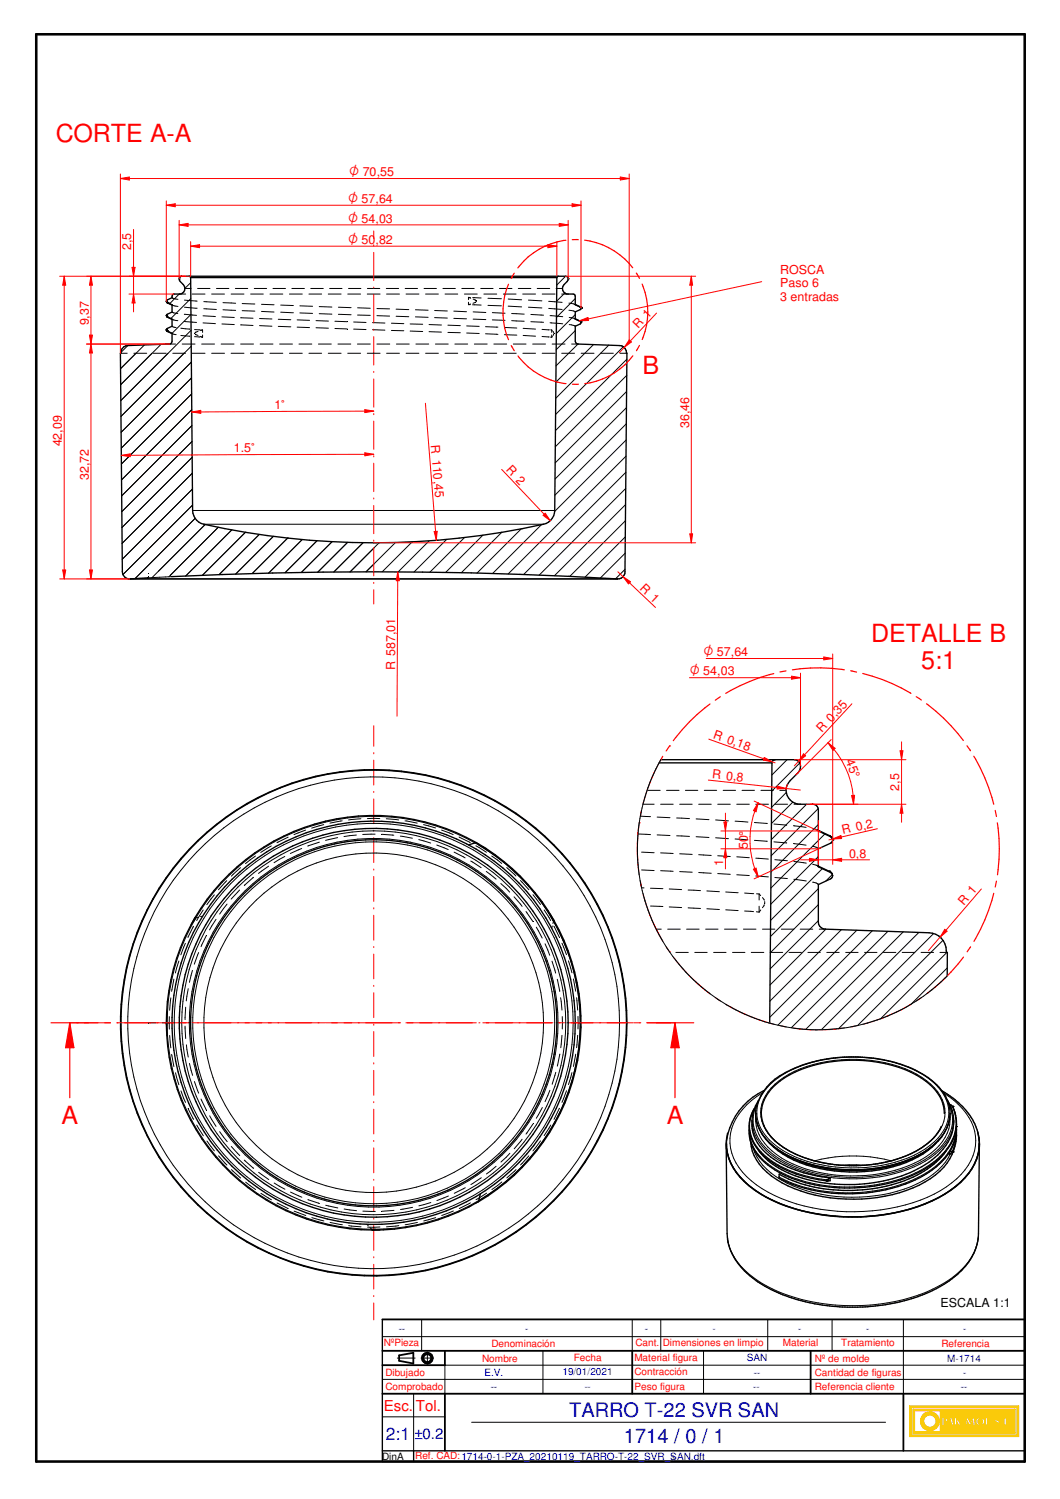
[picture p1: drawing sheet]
<svg xmlns="http://www.w3.org/2000/svg" width="297mm" height="420mm" viewBox="0 0 297 420" stroke-linecap="round" stroke-linejoin="round" font-family="sans-serif">
<path d="M10.2 9.6h276.9v400.1h-276.9z" fill="none" stroke="#000" stroke-width=".72"/>
<g fill="none" stroke="#000" stroke-width=".51">
<path d="M107.1 378.6h180M111.8 379.9v1.5M115.8 379.2v3M227.2 378.6v12.1M107.1 390.7h180M107.1 382.7h17.6M253.2 390.7v16"/>
<circle cx="119.7" cy="380.7" r="1.13"/>
<circle cx="119.7" cy="380.7" r="1.5"/>
</g>
<path d="M107.1 369.8v39.9h180v-39.9M107.1 406.7h180M115.9 406.7v3" fill="none" stroke="#000" stroke-width=".38"/>
<g fill="none" stroke="#000" stroke-width=".28">
<path d="M107.1 374.7h180M118.2 369.8v8.8M119.8 378.9v3.5M152.1 378.6v12.1M185.2 369.8v8.8M197.1 378.6v12.1M215.1 369.8v8.8M233.2 369.8v8.8M253.2 369.8v20.9M107.1 397.1h17.6M107.1 386.6h180M111.3 380.7h5"/>
<path d="M118 380.7h3.5M124.7 382.7v8M132.2 398.7h116"/>
</g>
<g fill="#faca0a">
<path d="M254.9 394v8.7h30.6v-8.7zM255.4 394.5h29.5v7.7h-29.5z" fill-rule="evenodd"/>
<path d="M255.8 395v6.7h28.7v-6.7zM280.3 399.2a.3 .3 0 0 1 .6 0 .3 .3 0 0 1-.6 0zM281.4 397.4h.6v1.8h.8v.2h-1.4zM283 399.2a.3 .3 0 0 1 .6 0 .3 .3 0 0 1-.6 0zM256.3 395.4h7.2v5.9h-7.2zM263.9 397.4h.9a.6 .6 0 0 1 .8 .5 .6 .6 0 0 1-.6 .7h-.5v.8h-.6zM266.2 397.4h.5l.6 2h-.6l-.1-.4h-.7l-.1 .4h-.2zM267.5 397.4h.6v.9l.7-.9h.2l-.5 .6 .8 1.4h-.7l-.5-.9v.9h-.6zM269.4 398.2h.7v.3h-.7zM270.9 397.4h.3l.7 1.3 .8-1.3h.3l.3 2h-.6l-.1-1.2-.7 1.2h-.2l-.7-1.2-.1 1.2h-.4zM273.5 398.4a1.17 1.17 0 0 1 2.3 0 1.17 1.17 0 0 1-2.3 0zM276.2 397.4h.6v1.8h.8v.2h-1.4zM278.9 397.5a.72 .72 0 0 1 1.2 .5h-.2l-.1-.4-.4-.1-.3 .1 .2 .4a.78 .78 0 0 1 .9 .5 .78 .78 0 0 1-.4 1 .78 .78 0 0 1-1-.4l-.1-.4h.3a.34 .34 0 0 0 .2 .5 .34 .34 0 0 0 .4-.4 .81 .81 0 0 1-.7-1.3z" fill-rule="evenodd"/>
</g>
<g fill="none" stroke="#faca0a" stroke-width=".28">
<path d="M263.9 397.4h.9a.6 .6 0 0 1 .8 .5 .6 .6 0 0 1-.6 .7h-.5v.8h-.6zM264.8 398.6h.1M266.2 397.4h.5l.6 2h-.6l-.1-.4h-.7l-.1 .4h-.2zM267.5 397.4h.6v.9l.7-.9h.2l-.5 .6 .8 1.4h-.7l-.5-.9v.9h-.6zM270.9 397.4h.3l.7 1.3 .8-1.3h.3l.3 2h-.6l-.1-1.2-.7 1.2h-.2l-.7-1.2-.1 1.2h-.4zM279 398.9h.1M279 398.9v-.2h-.3l.1 .5 .7 .3M279 398.9l.4 .4M279.4 399.3h.1M279.4 397.4a.71 .71 0 0 0-.6 .8 .71 .71 0 0 0 .8 .6l.1 .2M279.5 397.3h.1M279.5 398.1h.1"/>
<path d="M279.5 399.5h.1M279.5 397.3l.5 .2 .1 .5h-.2l-.1-.4-.4-.1-.3 .1v.3a.95 .95 0 0 1 .9 1.3M279.7 399h.1M279.7 399l-.3 .3M280 399.3h.1M280 399.3l-.5 .2"/>
<circle cx="274.8" cy="398.4" r="1.17"/>
</g>
<path d="M258.5 396.7a2.65 2.65 0 0 1 2.9-.9 2.65 2.65 0 0 1 1.8 2.4h-.9a1.73 1.73 0 0 0-2.6-1.3 1.73 1.73 0 0 0 0 2.9 1.73 1.73 0 0 0 2.6-1.3h.9a2.66 2.66 0 0 1-3.6 2.3 2.66 2.66 0 0 1-1.1-4.1z" fill-rule="evenodd" fill="#faca0a"/>
<path d="M258.7 396.5a2.67 2.67 0 0 1 2.8-.6 2.67 2.67 0 0 1 1.7 2.3h-.9a1.74 1.74 0 0 0-2.6-1.3 1.74 1.74 0 0 0 0 2.9 1.74 1.74 0 0 0 2.6-1.3h.9a2.66 2.66 0 0 1-3.7 2.3 2.66 2.66 0 0 1-.8-4.3z" fill="none" stroke="#faca0a" stroke-width=".28"/>
<path d="M264.5 397.6a.41 .41 0 0 1 .5 .4 .41 .41 0 0 1-.5 .4z" fill-rule="evenodd" fill="#faca0a"/>
<path d="M264.5 397.6a.41 .41 0 0 1 .5 .4 .41 .41 0 0 1-.5 .4z" fill="none" stroke="#faca0a" stroke-width=".28"/>
<path d="M266.3 397.9l.2 .9h-.5z" fill="#faca0a"/>
<path d="M266.3 397.9l.2 .9h-.5z" fill="none" stroke="#faca0a" stroke-width=".28"/>
<path d="M274.2 397.8a.77 .77 0 0 1 1.1 .2 .77 .77 0 0 1-.1 1 .77 .77 0 0 1-1.1-.1 .77 .77 0 0 1 .1-1.1z" fill-rule="evenodd" fill="#faca0a"/>
<g fill="none" stroke="#faca0a" stroke-width=".28">
<path d="M254.9 394h30.6v8.7h-30.6zM255.4 394.5h29.5v7.7h-29.5zM255.8 395h28.7v6.7h-28.7zM256.3 395.4h7.2v5.9h-7.2zM269.4 398.2h.7v.3h-.7zM274.4 397.6a.8 .8 0 0 1 1 .8 .8 .8 0 0 1-1 .8 1.04 1.04 0 0 1 0-1.6zM276.2 397.4h.6v1.8h.8v.2h-1.4zM281.4 397.4h.6v1.8h.8v.2h-1.4z"/>
<circle cx="280.6" cy="399.2" r=".27"/>
<circle cx="283.3" cy="399.2" r=".27"/>
</g>
<path d="M107.1 369.8h180M115.8 379.2l-4 .7M124.7 378.6v4.1M177.2 378.6v12.1M111.8 381.4l4 .8M124.7 390.7v16" fill="none" stroke="#000" stroke-width=".51"/>
<g fill="none" stroke="#000" stroke-width=".28">
<path d="M50.7 77.5l-.5 .4M53.4 79.2l-1.6 1.6 1.8 .1M158.5 77.4l-2.5 2.5M33.9 99h1.7M35.8 96.9l-1.9 1.9M37.5 99h3.6M40.5 96.7l-6.7 6.6 4.3-4.3M43 99h3.6M45.1 96.5l-11.3 11.3 8.8-8.8M46.9 84.8l.1 .1M46.9 92.8l.1 .1M46.9 88.9h.1"/>
<path d="M47.4 96.4h1.8M48.2 91.4l1.2 .4M48.2 83.4l1.7 .5M48.2 85.4l1.7 .5M48.3 89.5l1.5 .4M48.3 87.5l1.5 .4M48.4 99h3.6M50.7 94l2.5 .2M50.7 92l2.5 .2M51.1 96.4h3.6M51.6 90.1l3.5 .3M51.6 88.1l3.5 .3"/>
<path d="M51.7 84.1l3.5 .3M51.7 86.1l3.5 .3M52 82.4h-1.8l-2.7 2.7M53.5 83.7l-5.6 5.6M53.5 88.1l-5.3 5.3 1.2 .4M53.6 92.6l-19.7 19.7M53.6 97l-19.7 19.7M53.8 82.4h3.6M53.8 99h3.6M54.5 94.4h1.6M54.5 92.4l1.6 .1M54.6 93.3v.3"/>
<path d="M54.8 93.8l.7 .2M55.4 80.9h3.4M55.5 92.9l-.7 .2M56.1 94.3l.7 .2M56.4 94.5h.4M56.5 92.5h.3M56.5 96.4h3.6M56.8 92.5l-.6 .2M56.8 92.5v.7M56.8 93.9v.6M56.9 90.5l3.5 .2M56.9 88.5l3.5 .2"/>
<path d="M57.1 84.5l3.5 .3M57.1 86.5l3.5 .2M59.3 82.4h3.6M59.3 99h3.6M60.7 80.9h3.4M62 96.4h3.6M62.2 90.8l3.5 .2M62.2 88.8l3.5 .2M62.5 84.8l3.5 .2M62.5 86.8l3.5 .2M64.8 82.4h3.6M64.8 99h3.6"/>
<path d="M66 80.9h3.4M67.4 91.1l3.5 .1M67.4 89.1l3.5 .1M67.4 96.4h3.6M67.9 85.1l3.5 .1M67.9 87.1l3.5 .1M70.2 99h3.6M70.2 82.4h3.6M71.2 80.9h3.5M72.7 91.3l3.5 .1M72.7 89.3l3.5 .1M72.9 96.4h3.6"/>
<path d="M73.3 85.3l3.5 .1M73.3 87.3l3.5 .2M75.6 82.4h3.6M75.6 99h3.6M76.5 80.9h3.5M78 91.5l3.5 .1M78 89.5l3.5 .1M78.4 96.4h3.6M78.7 85.5l3.5 .1M78.7 87.5l3.5 .2M81.1 82.4h3.6M81.1 99h3.6"/>
<path d="M81.8 80.9h3.5M83.3 91.7l3.4 .1M83.3 89.7l3.4 .1M83.8 96.4h3.6M84 85.7l3.6 .2M84 87.7l3.6 .1M86.6 82.4h3.5M86.6 99h3.5M87.1 80.9h3.5M88.6 91.9l3.4 .1M88.6 89.9l3.4 .1M89.2 96.4h3.6"/>
<path d="M89.5 85.9l3.5 .2M89.5 87.9l3.5 .2M92 82.4h3.6M92 99h3.6M92.4 80.9h3.4M93.9 92.1l3.4 .1M93.9 90l3.4 .2M94.7 96.4h3.6M94.8 86.1l3.6 .1M94.8 88.1l3.6 .1M97.5 82.4h3.5M97.5 99h3.5"/>
<path d="M97.7 80.9h3.4M99.1 92.2l3.5 .2M99.1 90.3l3.5 .1M100.2 96.4h3.6M100.2 86.3l3.6 .1M100.2 88.3l3.6 .1M102.9 82.4h3.6M102.9 99h3.6M103 80.9h3.4M104.4 92.4l3.5 .1M104.4 90.4l3.5 .2M105.6 96.4h3.6"/>
<path d="M105.6 86.5l3.6 .1M105.6 88.5l3.6 .1M108.2 80.9h3.5M108.3 82.4h3.6M108.3 99h3.6M109.7 92.6l3.5 .1M109.7 90.6l3.5 .1M111 86.7l3.6 .1M111 88.6l3.6 .2M111.1 96.4h3.6M113.5 80.9h3.5M113.8 82.4h3.6"/>
<path d="M113.8 99h3.6M114.9 92.8l3.5 .1M114.9 90.8l3.5 .1M116.4 86.8l3.6 .2M116.4 88.8l3.6 .1M116.5 96.4h3.6M118.8 80.9h3.5M119.3 82.4h3.6M119.3 99h3.6M120.2 93l3.5 .1M120.2 91l3.5 .1M121.8 87l3.5 .2"/>
<path d="M121.8 89l3.5 .2M122 96.4h3.6M124.1 80.9h3.5M124.7 82.4h3.6M124.7 99h3.6M125.5 93.2l3.5 .1M125.5 91.1l3.5 .2M127.2 87.2l3.5 .2M127.2 89.2l3.5 .2M127.5 96.4h3.6M129.4 80.9h3.5M130.1 82.4h3.6"/>
<path d="M130.1 99h3.6M130.8 93.3l3.5 .2M130.8 91.4l3.5 .1M131.3 83.4l.6 .2M131.3 85.4h.5M131.3 83.4v.6M131.3 84.7v.7M131.3 83.4h.5M131.9 85.2l-.6 .2M132.4 85.4l2.4 .1M132.5 83.4l2.3 .1M132.6 83.8l.7 .3"/>
<path d="M132.6 87.4l3.5 .2M132.6 89.5l3.5 .1M132.9 96.4h3.6M133.3 84.7l-.8 .3M133.4 84.3v.3M134.7 80.9h3.5M135.6 82.4h3.6M135.6 99h3.6M136.1 93.6l3.4 .1M136.1 91.6l3.4 .1M136.7 85.6l3.8 .1M136.7 83.6l3.8 .1"/>
<path d="M138 87.6l3.5 .2M138 89.7l3.5 .1M138.4 96.4h3.6M140 80.9h3.5M141.1 82.4h3.5M141.1 99h3.6M141.4 93.8l3.4 .1M141.4 91.8l3.4 .1M142.4 85.8l3.8 .2M142.4 83.8l3.8 .2M143.4 87.9l3.5 .2M143.4 89.9l3.5 .1"/>
<path d="M143.8 96.4h3.6M145.2 80.9h3.6M146.5 82.4h3.6M146.5 99h3.6M146.6 94l3.5 .2M146.6 92l3.5 .2M148.1 86.1l3.7 .2M148.1 84.1l3.7 .2M148.8 88.1l3.5 .2M148.8 90.2l3.5 .1M149.3 96.4h3.6M150.5 80.9h3.6"/>
<path d="M151.9 94.3l2 .1M151.9 92.3l2.1 .2M151.9 82.4h3.6M151.9 99h3.6M153.8 86.4l3.7 .3M153.8 84.5l3.7 .3M154.1 88.5l3.6 .3M154.1 90.5l3.6 .3M154.3 94.5h.3M154.3 92.5h.3M154.6 92.5l.1 .2M154.6 92.5v.7"/>
<path d="M154.6 93.9v.6M154.7 96.4h3.6M154.8 94.3l-.2 .2M154.9 92.9l.3 .3M155.2 93.7l-.2 .3M155.2 93.3v.2M155.8 80.9h1.8M157.4 82.4h1.8M157.4 99h3.6M158.3 82.1l-2.3 2.4M159.4 87l1.8 .4M159.4 85l1.8 .4"/>
<path d="M159.5 89l1.7 .5M159.5 91l1.7 .4M160.2 96.4h1.8M161.2 83.7l-5.3 5.3M161.2 88.2l-5.3 5.3M161.2 92.7l-5.4 5.3M162 96.4l-6.2 6.2M162.4 85.9l.2 .1M162.5 90l.1 .1M162.8 86.7h-.1M162.9 99h3.6M166.3 96.6l-10.5 10.5"/>
<path d="M168.3 99h3.6M170.6 96.7l-14.9 14.9M173.7 99h1.9M174.7 97.2l-19 19M53.6 101.5l-19.6 19.7M53.7 105.9l-19.7 19.7M53.7 110.4l-19.7 19.6M53.7 114.9l-19.6 19.6M53.8 119.3l-19.7 19.7M175.5 118.8l-20 20M175.6 114.3l-20.1 20M175.6 109.7l-20 20.1"/>
<path d="M175.6 105.2l-20 20M175.7 100.7l-20 20M53.8 123.7l-19.7 19.7M53.8 128.2l-19.6 19.7M53.9 132.6l-19.7 19.7M53.9 137.1l-19.7 19.7M175.3 136.9l-24.2 24.3M175.4 132.4l-28.7 28.6M175.4 127.8l-33 33.1M175.5 123.3l-20.1 20.1M54 141.6l-19.5 19.4M54 143.1h101.4"/>
<path d="M54.7 145.3l-16.9 16.9M57.1 146.9h95.2M57.5 147l-14.9 14.9M61.2 147.8l-13.9 13.9M65 148.5l-13 13M68.8 149.2l-12.1 12M72.6 149.8l-11.2 11.3M76.6 150.3l-10.6 10.6M80.6 150.8l-9.9 9.9M84.7 151.2l-9.4 9.5M88.9 151.6l-9 8.9M93.1 151.8l-8.6 8.6"/>
<path d="M97.4 152l-8.4 8.4M101.8 152.1l-8.2 8.2M106.3 152.1l-8.2 8.2 6.6-6.6M110.8 152.1l-8.2 8.2 2.1-2.1M115.5 151.9l-8.4 8.4M120.3 151.6l-8.8 8.7M125.2 151.2l-9.2 9.1M130.2 150.7l-9.8 9.7M135.3 150l-10.4 10.4M140.6 149.2l-11.3 11.3M146.1 148.2l-12.5 12.5M151.7 147.1l-13.7 13.6"/>
<path d="M175.2 159.6l-2.7 2.6M175.2 150.5l-11.2 11.3M175.2 155l-7 7M175.3 146l-15.6 15.5M175.3 141.4l-19.9 20M36.4 162.3h136.6M48.1 161.6l-6.7 .4M71.6 239.9l-2.8 2.2M76 237.1l-2.9 1.8M80.7 234.7l-3.1 1.5M84.5 237.8l-3.1 1.4M85.6 232.7l-3.2 1.2"/>
<path d="M89.5 236.1l-3.3 1.1M90.7 231.1l-3.4 1M94.6 234.8l-3.4 .7M95.9 230.1l-3.4 .6M99.9 234.1l-3.5 .4M101.1 229.5l-3.4 .3M103 229.4h3.4M105.1 233.8l-3.5 .1M107 233.8l3.4 .3M108.2 229.5l3.5 .3M112.2 234.4l3.4 .6M113.5 230.1l3.4 .6"/>
<path d="M117.3 235.3l3.4 1M118.7 231.1l3.3 1M122.4 236.9l3.2 1.2M123.7 232.7l3.3 1.2M127.3 238.8l3 1.7M128.7 234.6l3.1 1.6M133.3 237.1l3 1.8M133.5 236.2l.9 .6M134.2 236.9a58.8 58.8 0 0 1 20 19.7M135.3 237.3l.9 .6M137.8 239.9l2.8 2.1M54.2 259.6l-1.5 3.1"/>
<path d="M54.7 257.3h-.1M54.8 257.3h.1M54.9 257.2a57.9 57.9 0 0 0 13.6 74.6 57.9 57.9 0 0 0 75.8-2.9M54.9 257.2a57.9 57.9 0 0 1 84.9-16.5 57.9 57.9 0 0 1 6.5 86.2M54.9 257.3l-.7 1.1M55.5 257.1l-.6 .2M56.8 256.8l-.6 .1M56.9 255.1l-1.8 2.9M60.1 250.8l-2.1 2.8M60.5 257.7l-1.8 2.9M63.5 246.8l-2.3 2.6M63.6 253.4l-2 2.8"/>
<path d="M67.1 249.5l-2.3 2.5M67.4 243.2l-2.5 2.4M71 245.9l-2.5 2.3M75.3 242.8l-2.9 2M79.8 240.1l-3 1.7M131.9 241.3l2.9 1.9M136.3 244.3l2.7 2.1M140.3 247.7l2.5 2.4M142 243.2l2.6 2.3M144.1 251.4l2.2 2.6M145.8 246.8l2.4 2.6M147.4 255.5l2 2.8"/>
<path d="M149.4 250.8l2.1 2.7M150.3 259.9l1.6 3M152.5 255.1l1.8 2.9M154.2 256.6a57.8 57.8 0 0 1-12.4 74.5M154.2 256.6l.9 1.6-.2 .7M154.8 259.5l-.2 .6M155.2 259.6l1.5 3M47.9 279.7l-.4 3.5M48.7 274.4l-.6 3.5M50.1 269.4l-1 3.3M51.9 264.4l-1.2 3.2M52.7 277.1l-.5 3.4"/>
<path d="M53.9 272l-.8 3.3M55.7 267l-1.3 3.3M57.8 262.2l-1.5 3.1M152.7 264.5l1.4 3.3M154.7 269.4l1 3.4M156.2 274.5l.6 3.4M157.1 279.7l.4 3.4M157.5 264.4l1.2 3.2M159.3 269.3l1 3.4M160.7 274.4l.6 3.4M161.6 279.7l.3 3.4M41.7 286.7h.1"/>
<path d="M42 286.7h1.8M45.6 286.7h1.9M46.7 286l-.1 1M46.7 283.8v1M47.4 286.7l.1 1.8M47.5 284.9l-.1 1.8M47.5 290.2l.4 3.5M47.6 286.7h.1M48.1 295.5l.6 3.5M51.9 287.6l.1 3.5M52 282.3l-.1 3.5M52.2 292.9l.5 3.4"/>
<path d="M53.1 298.1l.9 3.3M156.9 295.4l-.7 3.4M157.5 290.2l-.4 3.5M157.6 284.9v3.5M161.3 295.5l-.6 3.4M161.9 290.2l-.3 3.5M162 284.9v3.5M49.2 300.7l.9 3.3M50.7 305.8l1.3 3.2M52.7 310.7l1.5 3.1M54.5 303.1l1.2 3.3M55.1 315.3l1.9 3"/>
<path d="M56.3 308.1l1.5 3.1M58 319.8l2.1 2.8M58.8 312.8l1.7 2.9M61.6 317.2l2.1 2.8M146.3 319.3l-2.2 2.7M149.4 315l-2 2.9M151.5 319.8l-2.1 2.8M152 310.4l-1.7 3M154.1 305.6l-1.4 3.2M154.3 315.3l-1.8 3M155.7 300.6l-1 3.3M156.8 310.6l-1.6 3.1"/>
<path d="M158.7 305.7l-1.2 3.3M160.3 300.7l-1 3.3M61.3 324l2.3 2.6M64.8 321.4l2.4 2.5M64.9 327.8l2.5 2.4M68.5 325.2l2.6 2.3M68.8 331.3l2.8 2.1M72.5 328.6l2.8 2M73.1 334.5l3 1.8M76.8 331.6l3 1.7M77.6 337.2l3.2 1.6M81.4 334.1l3.2 1.5"/>
<path d="M82.4 339.5l3.3 1.2M86.3 336.3l3.2 1.1M91.3 337.8l3.4 .8M96.4 338.9l3.5 .4M101.7 339.5l3.5 .1M110.4 339.3l-3.4 .2M115.6 338.4l-3.4 .6M120.7 337.1l-3.3 .9M125.6 335.2l-3.2 1.3M127 339.4l-3.2 1.3M130.4 332.9l-3.1 1.6M131.8 337.1l-3.1 1.6"/>
<path d="M132.1 337.9l-.9 .5M134.1 336.8l-1 .6M134.9 330.1l-2.9 1.9M136.4 334.4l-3 1.9M139 326.9l-2.7 2.2M139.4 333l-5.2 3.5M140.6 331.3l-2.8 2.1M142.9 323.3l-2.5 2.4M144.6 327.8l-2.6 2.4M148.2 324l-2.3 2.5M87.4 341.3l3.4 .9M92.5 342.6l3.4 .7"/>
<path d="M97.7 343.5l3.5 .4M102.8 343.2l.4 .4M103.7 344.1l.4 .5h1.2M106.5 343.9l-3.5 .1M111.8 343.5l-3.5 .4M117 342.6l-3.5 .7M122.1 341.3l-3.4 .9M177.2 369.8v8.8M115.9 390.7v16M124.7 382.7h162.4"/>
<circle cx="104.7" cy="286.7" r="55.9"/>
<circle cx="104.7" cy="286.7" r="68.9"/>
<circle cx="104.7" cy="286.7" r="51.7"/>
<circle cx="104.7" cy="286.7" r="47.6"/>
<circle cx="104.7" cy="286.7" r="50.7"/>
<circle cx="104.7" cy="286.7" r="53.8"/>
</g>
<g fill="none" stroke="#f00" stroke-width=".28">
<path d="M53.4 67.7v9.7M53.4 69l2.5-.4v.8zM104.7 64.7v2.1M104.7 68.6v.4M104.7 70.7v8M156 67.7v9.7M104.7 80.5v.3M104.7 82.6v7.9M104.7 92.3v.3M104.7 94.4v7.9M104.7 104.1v.3M104.7 106.2v7.9"/>
<path d="M104.7 115.9v.3M104.7 118v7.9M104.7 127.8v.3M104.7 129.8v8M104.7 139.6v.3M104.7 141.7v7.9M104.7 151.4v.3M104.7 153.5v7.9M104.7 163.2v.3M104.7 165.3v4M104.7 203.4v5.8M104.7 210.9v.4"/>
<path d="M104.7 213.1v6.9M104.7 221.8v.3M104.7 223.9v7M104.7 232.7v.3M104.7 234.8v7M104.7 243.6v.3M104.7 245.7v6.9M104.7 254.4v.4M104.7 256.5v7M104.7 265.3v.3M104.7 267.4v7M104.7 276.2v.3"/>
<path d="M104.7 278.3v6.9M21.5 286.7h.3M23.6 286.7h7.4M32.8 286.7h.3M34.9 286.7h7.3M44 286.7h.4M46.1 286.7h7.4M55.3 286.7h.3M57.4 286.7h7.4M66.6 286.7h.3M68.7 286.7h7.4M77.9 286.7h.2"/>
<path d="M80 286.7h7.3M89.1 286.7h.3M91.2 286.7h7.4M100.4 286.7h.3M102.5 286.7h7.4M104.7 287.1v.3M104.7 289.1v7M104.7 297.9v.3M111.6 286.7h.4M113.7 286.7h7.4M122.9 286.7h.3M125 286.7h7.4"/>
<path d="M134.2 286.7h.3M136.3 286.7h7.4M145.5 286.7h.3M147.6 286.7h7.3M156.7 286.7h.3M158.8 286.7h7.4M168 286.7h.3M170.1 286.7h7.4M179.2 286.7h.4M181.4 286.7h6.6M104.7 300v7M104.7 308.8v.3"/>
<path d="M104.7 310.9v6.9M104.7 319.7v.3M104.7 321.7v7M104.7 330.5v.3M104.7 332.6v7M104.7 341.4v.3M104.7 343.5v7M104.7 352.3v.3M104.7 354.4v6.9M104.7 363.1v.3M104.7 365.2v4.8"/>
</g>
<g fill="none" stroke="#000" stroke-width=".38">
<path d="M50.2 78.2l.1 .4a3.3 3.3 0 0 1 1.4 2.8 1.53 1.53 0 0 1-1.5 1h-1.4a.74 .74 0 0 0-.6 1l-1.3 .7-.3 .4 .3 .3 1.3 .6v2.1l-1.3 .6-.3 .3 .3 .4 1.3 .7v1.9l-1.3 .7-.3 .3 .3 .4 1.3 .6v2.2l-.4 .8-12 .5a2.31 2.31 0 0 0-2.1 2.1l.6 61.3a2.03 2.03 0 0 0 2.1 2l5-.3M50.2 78.1l.3-.6 .4-.1h107.6l.6 .4 .1 .3M53 77.4l.4 .4M53.4 77.8h102.6M53.4 77.8l.6 65.3a4 4 0 0 0 3.1 3.8 219.2 219.2 0 0 0 95.9-.2 4.1 4.1 0 0 0 2.4-3.6l.6-65.3M156.4 77.4l-.4 .4M159.2 78.2l-.1 .4a3.3 3.3 0 0 0-1.4 2.8 1.64 1.64 0 0 0 1.5 1h1.4l.5 .3 .1 2.7 1.4 .7 .2 .3-.2 .4-1.4 .6v2.1l1.4 .6 .2 .3-.2 .4-1.4 .6 .1 4.7 .7 .3 11.6 .5a2.31 2.31 0 0 1 2.1 2.1l-.6 61.3a2.03 2.03 0 0 1-2.1 2 1180 1180 0 0 0-124.9-.7M46.7 88.8l1.5 .7M46.7 84.8h.1M46.9 84.9h.1M47 92.9l1.2 .6M47 85l1.2 .5"/>
<path d="M161.2 85.3l1.3 .7M161.2 89.4l1.2 .5M162.5 90l.2 .1M36.3 162.3h136.8M133.5 236.2l-2.2 .6M133.5 236.2a58.1 58.1 0 0 0-86.9 50.8 58.1 58.1 0 0 0 87.5 49.8M133.5 236.2a58.2 58.2 0 0 1 .6 100.6M54.6 257.3l-1 1.9M154.1 256.2l1.1 1.7-.1 .3M134.6 334.6l-.5 2.2M104.1 344.6l.3 .2h2.1"/>
<circle cx="104.7" cy="286.7" r="56.5"/>
<circle cx="104.7" cy="286.7" r="71"/>
<circle cx="104.7" cy="286.7" r="54.5"/>
<circle cx="104.7" cy="286.7" r="70.8"/>
<circle cx="104.7" cy="286.7" r="51.3"/>
</g>
<g fill="#000">
<circle cx="50.2" cy="78.2" r=".19"/>
<circle cx="159.2" cy="78.1" r=".19"/>
<circle cx="46.6" cy="92.4" r=".19"/>
<circle cx="46.6" cy="92.5" r=".19"/>
<circle cx="46.6" cy="88.4" r=".19"/>
<circle cx="46.6" cy="84.5" r=".19"/>
<circle cx="46.7" cy="84.6" r=".19"/>
<circle cx="46.7" cy="92.6" r=".19"/>
<circle cx="46.7" cy="88.6" r=".19"/>
<circle cx="46.7" cy="92.7" r=".19"/>
<circle cx="46.7" cy="88.7" r=".19"/>
<circle cx="46.7" cy="84.7" r=".19"/>
<circle cx="46.7" cy="92.8" r=".19"/>
<circle cx="46.8" cy="92.8" r=".19"/>
<circle cx="46.8" cy="84.8" r=".19"/>
<circle cx="46.9" cy="92.8" r=".19"/>
<circle cx="46.9" cy="92.9" r=".19"/>
<circle cx="47" cy="84.9" r=".19"/>
<circle cx="162.4" cy="89.9" r=".19"/>
<circle cx="162.4" cy="90" r=".19"/>
<circle cx="162.5" cy="90" r=".19"/>
<circle cx="162.6" cy="86" r=".19"/>
<circle cx="162.6" cy="86.1" r=".19"/>
<circle cx="162.7" cy="86.1" r=".19"/>
<circle cx="162.7" cy="90.2" r=".19"/>
<circle cx="162.8" cy="90.2" r=".19"/>
<circle cx="162.8" cy="86.2" r=".19"/>
<circle cx="162.8" cy="90.3" r=".19"/>
<circle cx="162.8" cy="86.4" r=".19"/>
<circle cx="162.8" cy="86.3" r=".19"/>
<circle cx="41.4" cy="162" r=".19"/>
</g>
<path d="M53.4 69l2.5-.4v.8z" fill="#f00"/>
<path d="M153.5 68.6l2.5 .4-2.5 .4z" fill="none" stroke="#f00" stroke-width=".28"/>
<path d="M153.5 68.6l2.5 .4-2.5 .4z" fill="#f00"/>
<path d="M46.6 56.3v28.2M46.6 57.5l2.5-.4v.9zM162.8 56.3v30.1M53.4 69h102.6" fill="none" stroke="#f00" stroke-width=".28"/>
<path d="M46.6 57.5l2.5-.4v.9z" fill="#f00"/>
<path d="M160.3 57.1l2.5 .4-2.5 .5z" fill="none" stroke="#f00" stroke-width=".28"/>
<path d="M160.3 57.1l2.5 .4-2.5 .5z" fill="#f00"/>
<path d="M46.6 57.5h116.2M50.2 61.8v16.3M50.2 63l2.5-.4v.9zM159.2 61.8v16.3" fill="none" stroke="#f00" stroke-width=".28"/>
<path d="M50.2 63l2.5-.4v.9z" fill="#f00"/>
<path d="M156.7 62.6l2.5 .4-2.5 .5z" fill="none" stroke="#f00" stroke-width=".28"/>
<path d="M156.7 62.6l2.5 .4-2.5 .5z" fill="#f00"/>
<path d="M36.2 77.4h14.7M50.2 63h109M36.2 82.4h12.6M37.4 82.4l.4 2.5h-.8z" fill="none" stroke="#f00" stroke-width=".28"/>
<path d="M37.4 82.4l.4 2.5h-.8z" fill="#f00"/>
<path d="M37 74.9h.8l-.4 2.5z" fill="none" stroke="#f00" stroke-width=".28"/>
<path d="M37 74.9h.8l-.4 2.5z" fill="#f00"/>
<path d="M33.7 48.8v50.2M33.7 50l2.5-.4v.9zM176.3 48.8v47M37.4 64.3v23.1" fill="none" stroke="#f00" stroke-width=".28"/>
<path d="M33.7 50l2.5-.4v.9z" fill="#f00"/>
<path d="M173.8 49.6l2.5 .4-2.5 .5z" fill="none" stroke="#f00" stroke-width=".28"/>
<path d="M173.8 49.6l2.5 .4-2.5 .5z" fill="#f00"/>
<path d="M33.7 50h142.6M102.2 114.8l2.5 .4-2.5 .5z" fill="none" stroke="#f00" stroke-width=".28"/>
<path d="M102.2 114.8l2.5 .4-2.5 .5z" fill="#f00"/>
<path d="M53.8 115.5l2.5-.5v.9z" fill="none" stroke="#f00" stroke-width=".28"/>
<path d="M53.8 115.5l2.5-.5v.9z" fill="#f00"/>
<path d="M104.7 115.2l-50.9 .3M119.2 113l3.1 38.4M121.7 149l.8-.1-.2 2.5z" fill="none" stroke="#f00" stroke-width=".28"/>
<path d="M121.7 149l.8-.1-.2 2.5z" fill="#f00"/>
<path d="M111.5 160.3l-.2 40.4M111.5 160.3l.4 2.5h-.9z" fill="none" stroke="#f00" stroke-width=".28"/>
<path d="M111.5 160.3l.4 2.5h-.9z" fill="#f00"/>
<path d="M158.5 77.4h36.4M193.7 77.4l.4 2.5h-.8zM104.7 152.1h90.2" fill="none" stroke="#f00" stroke-width=".28"/>
<path d="M193.7 77.4l.4 2.5h-.8z" fill="#f00"/>
<path d="M193.3 149.6h.8l-.4 2.5z" fill="none" stroke="#f00" stroke-width=".28"/>
<path d="M193.3 149.6h.8l-.4 2.5z" fill="#f00"/>
<path d="M193.7 77.4v74.7M213.4 79l-51 10.9" fill="none" stroke="#f00" stroke-width=".28"/>
<path d="M162.4 89.9l2.4-.9 .1 .8z" fill="#f00"/>
<path d="M162.4 89.9l2.4-.9 .1 .8z" fill="none" stroke="#f00" stroke-width=".28"/>
<g fill="none" stroke="#000" stroke-width=".28">
<path d="M220.6 212.9l-4.3 4.3M224.1 213.9l-7.8 7.8M178.8 233.8l3.5 .1M179.5 228.8l2.8 .1M179.8 238.8l3.5 .2M180.2 225.4h3.1M181.5 221.5h3.5M184.1 234l3.6 .2M184.1 229l3.6 .2M185.1 225.4h3.5M185.1 239.1l3.5 .1M186.8 221.5h3.5"/>
<path d="M189.6 234.3l3.6 .1M189.6 229.3l3.6 .1M190.5 225.4h3.5M190.5 239.3l3.5 .2M192.1 221.5h3.4M195.1 234.5l3.6 .2M195.1 229.5l3.6 .2M195.8 225.4h3.5M195.8 239.6l3.5 .2M197.4 221.5h3.4M200.5 234.8l3.6 .3M200.5 229.8l3.6 .3"/>
<path d="M201.1 225.4h3.5M201.1 239.9l3.5 .2M202.6 221.5h3.5M206 235.2l3.6 .2M206 230.2l3.6 .2M206.5 225.4h3.5M207.9 221.5h3.5M211.4 235.5l3.6 .3M211.4 230.5l3.6 .3M211.8 225.4h3.5M213.2 221.5h3.5M216.9 236l3.6 .3"/>
<path d="M216.9 231l3.6 .3M217.2 225.4h3.5M218.5 221.5h1.8M220.3 222.1l-4.1 4.2M222.2 224.8l-6 6M222.3 236.4l3.6 .5M222.3 231.4l3.6 .5M222.5 225.4h1.8M226 225.4l-9.8 9.9M227.7 237.2l1.3 .4 .3 .3M227.7 232.2l1.3 .4M228.9 232.5l.1 .1"/>
<path d="M229 232.6l.2 .1M229.2 232.7h.1M229.2 232.7l.1 .2M229.3 226.7l-13.2 13.2M229.3 231.1l-13.2 13.3M231.1 233.8l-15.1 15.1M232.4 234.2l.3 .3M179.8 248.8l.7 .1M179.8 243.8l3.5 .2M182.3 254l3.5 .1M182.3 249l3.5 .1M185.1 244.1l3.5 .1"/>
<path d="M187.5 254.2l3.5 .2M187.5 249.2l3.5 .1M190.5 244.3l3.5 .2M192.8 254.5l3.5 .1M192.8 249.5l3.5 .1M195.8 244.6l3.5 .2M198.1 254.7l3.5 .2M198.1 249.7l3.5 .2M201.1 244.9l3.5 .2M203.4 250l3.4 .2M203.4 255l3.4 .2M206.5 240.2l3.5 .2"/>
<path d="M206.5 245.2l3.5 .2M208.7 255.4l2.5 .1M208.7 250.3l2.5 .2M211.8 240.5l3.5 .3M211.8 245.5l3.5 .3M212 255.6l.7 .1M212 250.5l.7 .1M212.7 250.6l.4 .4M212.7 250.6v1.7M212.7 254v1.7M213.2 255.1l-.5 .6M213.7 251.6l.5 .7"/>
<path d="M214.2 253.6l-.5 .8M214.3 252.7v.6M217.1 241l3.5 .3M217.1 246l3.5 .3M222.5 241.5l3.4 .4M222.5 246.5l3.4 .4M227.8 242.2l1.2 .5M227.8 247.3l.9 .2 .6 .4M228.9 242.6l.4 .2M229.2 242.7l.1 .1M229.3 242.8v.2M229.3 240.1l-13.3 13.3"/>
<path d="M229.3 249.1l-13.4 13.4M229.3 253.6l-13.4 13.4M229.3 258.1l-13.5 13.5M230.5 243.5l-14.6 14.5M232.5 244.2l.2 .4M233.3 245.1l-1.9 1.8M233.3 245.3v.1M183.9 260.4h1.4M187.1 260.4h3.5M189.4 267h3.5M192.4 260.4h3.5M194.7 267h3.5"/>
<path d="M197.7 260.4h3.5M200 267h3.5M203 260.4h3.5M205.3 267h3.4M208.3 260.4h3.5M210.5 267h3.5M213.7 260.4h3.4M215.8 267h3.5M218.9 260.4h3.6M221.1 267h3.5M224.2 260.4h3.6M226.4 267h3.5"/>
<path d="M229.6 260.4h1.7M231.4 260.4l-15.6 15.7M231.7 267h3.5M235.8 260.6l-20.1 20M237 267h3.5M240.1 260.7l-24.4 24.5M242.3 267h3.4M244.4 260.9l-26.4 26.5M247.6 267h3.4M248.8 261.1l-27.1 27M252.8 267h3.5M253.1 261.2l-27.3 27.3"/>
<path d="M257.5 261.4l-27.3 27.2M258.1 267h3.5M261.6 261.7l-26.6 26.6M263.4 267h1.8M264.2 263.6l-23.8 23.8M265.3 267l-18.6 18.6M265.4 271.3l-10.1 10.2"/>
</g>
<g fill="#000">
<circle cx="233" cy="234.7" r=".19"/>
<circle cx="233.3" cy="235.3" r=".19"/>
<circle cx="233.3" cy="235.2" r=".19"/>
<circle cx="233.3" cy="235.4" r=".19"/>
<circle cx="232.4" cy="244.2" r=".19"/>
<circle cx="232.5" cy="244.2" r=".19"/>
</g>
<path d="M184.7 213.8h31.6M185.2 212.9h37.4a2.06 2.06 0 0 1 1.7 1.5 2.06 2.06 0 0 1-.7 2.2 8 8 0 0 0-3.3 4.2 4 4 0 0 0 4 4.6h3.5a1.48 1.48 0 0 1 1.5 1.5v6l3.8 2M216.3 213.8l-.6 73M217.2 212.9a.87 .87 0 0 0-.9 .9M229.3 232.7l3.4 1.6 .5 .6M233.1 234.9a1.02 1.02 0 0 1-.4 1.4l-3.4 1.6v5.1l3.8 1.9M233.2 235l.1 .2M229.3 242.8l3.2 1.4M232.5 244.3l.6 .5M233.1 244.9a1.02 1.02 0 0 1-.4 1.4l-3.4 1.6v10.5a1.97 1.97 0 0 0 2 2l29 1.1a5 5 0 0 1 4.9 5.5h.3l-.1 6.5M233.1 244.8l.1 .2" fill="none" stroke="#000" stroke-width=".38"/>
<g fill="none" stroke="#f00" stroke-width=".34">
<path d="M280 237.9l-.5 7.3M278.5 250.4a50.1 50.1 0 0 1-5.6 13.5M279.2 247l-.3 1.6M188.7 268.3a48.1 48.1 0 0 0 10.3 10.3M200.4 279.6l1.5 1M258.2 279.6l-1.4 .9M270 268.3a49.6 49.6 0 0 1-10.3 10.3M272 265.4l-1 1.4M203.4 281.5a48.9 48.9 0 0 0 13.5 5.6M218.6 287.5l1.7 .3M222.1 288.1a52 52 0 0 0 14.5 0M240.1 287.5l-1.7 .3"/>
<path d="M255.3 281.5a53.9 53.9 0 0 1-13.5 5.6"/>
</g>
<circle cx="187.6" cy="266.8" r=".17" fill="#f00"/>
<path d="M179.1 230.6a50.7 50.7 0 0 0 0 14.6M179.5 247l.2 1.7M180.2 250.4l.1 .6a49.6 49.6 0 0 0 5.5 12.9M186.7 265.4l.9 1.4" fill="none" stroke="#f00" stroke-width=".34"/>
<circle cx="179.1" cy="230.6" r=".17" fill="#f00"/>
<path d="M185.7 212a50.3 50.3 0 0 0-5.5 13.5M187.6 209.1l-.9 1.4M179.7 227.2l-.2 1.7" fill="none" stroke="#f00" stroke-width=".34"/>
<circle cx="187.6" cy="209.1" r=".17" fill="#f00"/>
<g fill="none" stroke="#f00" stroke-width=".34">
<path d="M199 197.3a49.3 49.3 0 0 0-10.3 10.3M201.8 195.3l-1.4 1M216.8 188.8a50.4 50.4 0 0 0-13.4 5.6M220.3 188l-1.7 .3M222 187.7a48 48 0 0 1 14.6 0M238.4 188l1.6 .4M241.8 188.8a49.5 49.5 0 0 1 13.5 5.6M256.8 195.3l1.4 .9M259.6 197.3a49.7 49.7 0 0 1 10.4 10.3M271 209l.9 1.4M272.9 212a49.8 49.8 0 0 1 5.6 13.4M278.9 227.2l.3 1.7"/>
<path d="M279.5 230.6l.5 7.3"/>
</g>
<path d="M238.7 197.3l-16.1 17.4M225.2 211.3l.6 .5-2 1.6z" fill="none" stroke="#f00" stroke-width=".28"/>
<path d="M225.2 211.3l.6 .5-2 1.6z" fill="#f00"/>
<path d="M198.6 207.2l18.6 6.6M214.2 212.3l2.2 1.2-2.5-.4z" fill="none" stroke="#f00" stroke-width=".28"/>
<path d="M214.2 212.3l2.2 1.2-2.5-.4z" fill="#f00"/>
<path d="M198.5 218.7l25.8 2.7M220.6 219.8l-.3 1.7M217.8 220.3l2.5 .7-2.5 .1z" fill="none" stroke="#f00" stroke-width=".28"/>
<path d="M217.8 220.3l2.5 .7-2.5 .1z" fill="#f00"/>
<path d="M232.9 207.3l-9.9 10M227.1 225.4h13.4M238.6 223l.9-.1-.3 2.5z" fill="none" stroke="#f00" stroke-width=".28"/>
<path d="M238.6 223l.9-.1-.3 2.5z" fill="#f00"/>
<path d="M232 208.2l2 1.6-.6 .5z" fill="none" stroke="#f00" stroke-width=".28"/>
<path d="M232 208.2l2 1.6-.6 .5z" fill="#f00"/>
<path d="M232 208.2a24.4 24.4 0 0 1 7.2 17.2M229.3 230v12.3M233.3 235.4v6.9M226.8 240.6l2.5 .4-2.5 .4z" fill="none" stroke="#f00" stroke-width=".28"/>
<path d="M226.8 240.6l2.5 .4-2.5 .4z" fill="#f00"/>
<path d="M233.3 241l2.5-.4v.8z" fill="none" stroke="#f00" stroke-width=".28"/>
<path d="M233.3 241l2.5-.4v.8z" fill="#f00"/>
<path d="M202 232.9h27.3M202 237.9h27.3M202.9 230.4h.8l-.4 2.5zM224.3 241h19.4" fill="none" stroke="#f00" stroke-width=".28"/>
<path d="M202.9 230.4h.8l-.4 2.5z" fill="#f00"/>
<path d="M203.3 237.9l.4 2.5h-.8z" fill="none" stroke="#f00" stroke-width=".28"/>
<path d="M203.3 237.9l.4 2.5h-.8z" fill="#f00"/>
<path d="M203.3 227.9v15.6M211.3 224.5l18.7 8.8M212.5 225l-.6 2.5-.8-.3zM230.2 237.5l-18.9 8.8" fill="none" stroke="#f00" stroke-width=".28"/>
<path d="M212.5 225l-.6 2.5-.8-.3z" fill="#f00"/>
<path d="M211.1 243.6l.8-.3 .6 2.5z" fill="none" stroke="#f00" stroke-width=".28"/>
<path d="M211.1 243.6l.8-.3 .6 2.5z" fill="#f00"/>
<path d="M212.5 225a24.5 24.5 0 0 0 0 20.8M233.3 235.2l2.3-1 .2 .8zM245.9 232.3l-13.6 3.1" fill="none" stroke="#f00" stroke-width=".28"/>
<path d="M233.3 235.2l2.3-1 .2 .8z" fill="#f00"/>
<path d="M221.8 189.5l2.5 .4-2.5 .5zM224.3 188.7v26" fill="none" stroke="#f00" stroke-width=".28"/>
<path d="M221.8 189.5l2.5 .4-2.5 .5z" fill="#f00"/>
<path d="M193.2 189.9h31.1M230.8 184.2l2.5 .4-2.5 .4zM233.3 183.3v52.1" fill="none" stroke="#f00" stroke-width=".28"/>
<path d="M230.8 184.2l2.5 .4-2.5 .4z" fill="#f00"/>
<path d="M197.9 184.6h35.4M222.6 212.9h31.3M226.1 225.4h27.8M252.6 225.4l.4 2.5h-.8z" fill="none" stroke="#f00" stroke-width=".28"/>
<path d="M252.6 225.4l.4 2.5h-.8z" fill="#f00"/>
<path d="M252.2 210.4h.8l-.4 2.5z" fill="none" stroke="#f00" stroke-width=".28"/>
<path d="M252.2 210.4h.8l-.4 2.5z" fill="#f00"/>
<path d="M252.6 207.9v22.6M275 249.2l-14.8 17.2M264.8 260.5l.6 .5-2 1.7z" fill="none" stroke="#f00" stroke-width=".28"/>
<path d="M264.8 260.5l.6 .5-2 1.7z" fill="#f00"/>
<path d="M24.3 96.4h23.1M25.5 96.4l.4 2.5h-.8zM24.3 162.3h12" fill="none" stroke="#f00" stroke-width=".28"/>
<path d="M25.5 96.4l.4 2.5h-.8z" fill="#f00"/>
<path d="M25.1 159.8h.8l-.4 2.5z" fill="none" stroke="#f00" stroke-width=".28"/>
<path d="M25.1 159.8h.8l-.4 2.5z" fill="#f00"/>
<path d="M25.5 96.4v65.9M140.6 131.6l13.6 14.4M152.2 144.4l.6-.6 1.4 2.2z" fill="none" stroke="#f00" stroke-width=".28"/>
<path d="M152.8 143.8l1.4 2.2-2-1.6z" fill="#f00"/>
<path d="M173.1 160.3l10.6 10M174.6 161.6l2.1 1.5-.6 .6z" fill="none" stroke="#f00" stroke-width=".28"/>
<path d="M174.6 161.6l2.1 1.5-.6 .6z" fill="#f00"/>
<path d="M102.2 126.9l2.5 .4-2.5 .5z" fill="none" stroke="#f00" stroke-width=".28"/>
<path d="M102.2 126.9l2.5 .4-2.5 .5z" fill="#f00"/>
<path d="M34 127.6l2.5-.4v.8z" fill="none" stroke="#f00" stroke-width=".28"/>
<path d="M34 127.6l2.5-.4v.8z" fill="#f00"/>
<path d="M16.7 77.4h36.3M18 77.4l.4 2.5h-.8zM104.7 127.3l-70.7 .3M16.7 162.3h19.6" fill="none" stroke="#f00" stroke-width=".28"/>
<path d="M18 77.4l.4 2.5h-.8z" fill="#f00"/>
<path d="M17.6 159.8h.8l-.4 2.5z" fill="none" stroke="#f00" stroke-width=".28"/>
<path d="M17.6 159.8h.8l-.4 2.5z" fill="#f00"/>
<path d="M18 77.4v84.9M176.3 95.3l.7 .5-2.1 1.6zM184 87.8l-10.4 11" fill="none" stroke="#f00" stroke-width=".28"/>
<path d="M176.3 95.3l.7 .5-2.1 1.6z" fill="#f00"/>
<path d="M24.3 77.4h27.7M24.3 96.4h23.1M25.1 93.9h.8l-.4 2.5z" fill="none" stroke="#f00" stroke-width=".28"/>
<path d="M25.1 93.9h.8l-.4 2.5z" fill="#f00"/>
<path d="M25.5 77.4l.4 2.5h-.8z" fill="none" stroke="#f00" stroke-width=".28"/>
<path d="M25.5 77.4l.4 2.5h-.8z" fill="#f00"/>
<g fill="none" stroke="#f00" stroke-width=".28">
<path d="M25.5 77.4v19M19.6 286.7h7.9M29.3 286.7h1.7M32.8 286.7h15.9M50.5 286.7h1.7M54 286.7h15.9M71.7 286.7h1.7M75.2 286.7h15.9M92.9 286.7h1.7M96.4 286.7h15.9M114.1 286.7h1.7M117.6 286.7h15.9"/>
<path d="M135.3 286.7h1.7M138.8 286.7h15.9M156.5 286.7h1.7M160 286.7h15.9M177.7 286.7h1.7M181.2 286.7h7.9"/>
</g>
<path d="M185.2 212.9a50.7 50.7 0 0 0 13.6 65.5 50.7 50.7 0 0 0 66.6-4.8" fill="none" stroke="#000" stroke-width=".28"/>
<path d="M24.8 286.7h-5.2v21M183.9 286.7h5.2" fill="none" stroke="#f00" stroke-width=".34"/>
<path d="M19.6 286.7l1.1 7h-2.3z" fill="#f00"/>
<path d="M19.6 286.7l1.1 7h-2.3zM189.1 286.7v21" fill="none" stroke="#f00" stroke-width=".34"/>
<path d="M189.1 286.7l1.2 7h-2.3z" fill="#f00"/>
<g fill="none" stroke="#f00" stroke-width=".34">
<path d="M142.5 79.7a20.3 20.3 0 0 0 0 15.5M144.1 76.6l-.8 1.5M158.6 67.4a20 20 0 0 0-13.5 7.7M160.4 67.2h1.7M163.8 67.3a20.3 20.3 0 0 1 13.5 7.8M178.3 76.5l.9 1.5M180 79.6a20 20 0 0 1 0 15.6M143.3 96.9l.8 1.4M145.2 99.8a20.1 20.1 0 0 0 13.4 7.7M177.3 99.7a20 20 0 0 1-13.4 7.8M179.2 96.8l-.8 1.5M160.4 107.7h1.7"/>
<path d="M14.3 286.7h5.3M189.1 286.7l1.2 7h-2.3zM189.1 286.7h5.3"/>
</g>
<g fill="none" stroke="#000" stroke-width=".28">
<path d="M211.2 311.2a9.5 9.5 0 0 0 1.4 11 25.3 25.3 0 0 0 13.6 7.5l5.6 1M211.8 313.1a11.8 11.8 0 0 0 5.8 10.5 37.5 37.5 0 0 0 22.9 6 36.6 36.6 0 0 0 20.4-6.3 12 12 0 0 0 5.3-10.2M211.8 313.6a13.9 13.9 0 0 0 6.6 8.9 41.7 41.7 0 0 0 30.1 4.4 26.4 26.4 0 0 0 15.2-8.2 10 10 0 0 0 2.4-5.1M212 314.1a14.5 14.5 0 0 0 7.1 8.8M212.1 309.5a10.3 10.3 0 0 0 2.4 12.1 30.9 30.9 0 0 0 18.5 8 41.8 41.8 0 0 0 27.4-5.3 13.5 13.5 0 0 0 6.6-10.4 11 11 0 0 0-1.1-4.4M213.6 306.3a16.9 16.9 0 0 0-9 12.7 14.4 14.4 0 0 0 5.9 12 43.4 43.4 0 0 0 24.2 8.5 52.7 52.7 0 0 0 28.9-5.8 19.5 19.5 0 0 0 9.5-11.1 13.3 13.3 0 0 0-4.6-13.1l-1.2-1.1-2.9-2.1M215.6 304.2a32.5 32.5 0 0 1 20.7-7.8 39 39 0 0 1 23 5.2 13.1 13.1 0 0 1 6.6 10.2 11.9 11.9 0 0 1-5.3 9.3 35 35 0 0 1-20 6.2 37.3 37.3 0 0 1-22.6-5.7 12.2 12.2 0 0 1-5.9-10.4 11 11 0 0 1 3.5-7zM216.1 304.9a26.9 26.9 0 0 1 15.7-7.4 40.5 40.5 0 0 1 25.1 3.6 14.3 14.3 0 0 1 7.9 9.5 10.9 10.9 0 0 1-5.2 10.2 34.9 34.9 0 0 1-21.6 5.9 32.9 32.9 0 0 1-20.8-6.9 9.9 9.9 0 0 1-3.3-11.5l1.3-2.3zM264.8 317.2a22.3 22.3 0 0 1-13.6 9l-5.9 1.2M266 314l-.8 2.4M266.9 310a11.6 11.6 0 0 1-2.9 13.5 30.8 30.8 0 0 1-16.2 8.1 45.2 45.2 0 0 1-28.9-3 15.3 15.3 0 0 1-8.7-9.8l-.1-1.6M266.9 316.6a16.3 16.3 0 0 1-9 9.7 44.8 44.8 0 0 1-37.7 0 16.8 16.8 0 0 1-9.1-9.6"/>
<path d="M267.9 316.6a14.2 14.2 0 0 1-6.6 11 43.2 43.2 0 0 1-30.7 6.2 35.8 35.8 0 0 1-12.3-3.9M267.9 318.2l-.3 2.2-.7 2.3M211.1 321.8a15.8 15.8 0 0 0 7.8 9 44.1 44.1 0 0 0 39.8 .2 17.6 17.6 0 0 0 7.6-7.6M219.8 323.3l1.6 .8M222.2 324.5a42.8 42.8 0 0 0 22.1 3M222.7 325a43.4 43.4 0 0 0 31.1 .6M228.3 325.4a42.5 42.5 0 0 1 21.4 0M235.9 326.6h6.2M274.4 321.5a16.2 16.2 0 0 1-7.6 11.7 47.2 47.2 0 0 1-25.3 7.8 51.9 51.9 0 0 1-28.7-6.7 17.7 17.7 0 0 1-9.2-12.8M203.8 346.7a16.3 16.3 0 0 0 7.7 11.6 48.9 48.9 0 0 0 29.9 7.6 47.5 47.5 0 0 0 25.1-7.5 16.9 16.9 0 0 0 7.7-11.7"/>
</g>
<g fill="none" stroke="#000" stroke-width=".38">
<path d="M203.6 319.7v1.8M203.9 317.6a13.8 13.8 0 0 0 4.6 13.5 40.1 40.1 0 0 0 21.9 9.4 60.7 60.7 0 0 0 13.2 .5M210 316.5v1.6l.4 2M210.7 314.2l.4 2.5M210.7 314.1a11.4 11.4 0 0 0 5.3 10.2 34.3 34.3 0 0 0 16.6 5.9M211.1 311.7l-.4 2.5M211.2 310.9l-.9 2.2-.3 1.4 .1 3a14.3 14.3 0 0 0 8 9.4 33.9 33.9 0 0 0 14.5 4.1v-.8M211.8 312.2a12.2 12.2 0 0 0 5 9.2M212.6 308.4l-1.5 3.2M214 305.7a18.6 18.6 0 0 0-10.4 13.9M263.9 305.7l4.5 3.2a18.4 18.4 0 0 1 5.1 7l.7 2.1 .2 1.6M264.6 312.1a11.9 11.9 0 0 0-6.4-9.9 37.7 37.7 0 0 0-24.3-4.7 29.3 29.3 0 0 0-17.6 7.5 9.9 9.9 0 0 0 1 14.8 29.6 29.6 0 0 0 14.8 6.4 38.5 38.5 0 0 0 26.4-4.7l.8-.5a13.4 13.4 0 0 0 4.4-5l.1-.3"/>
<path d="M265.5 308.4l1.4 3.1M266 310a8.6 8.6 0 0 1 0 4M266 310l-1.1-2.9a19.1 19.1 0 0 0-8.4-7.2l-1-.4a39.9 39.9 0 0 0-9.5-2.7l-5.6-.6-3.8 .1-4.9 .5-3 .6a31.2 31.2 0 0 0-12.7 6.1 14.1 14.1 0 0 0-4.2 7.9l.2 2.7M266.2 309.6l.7 .4M266.2 312.2a12.7 12.7 0 0 1-5.5 9.6l-2.8 1.8M266.9 311.6l.4 2.5M267 310.2a11.2 11.2 0 0 1 0 9.3 21.6 21.6 0 0 1-11.5 10 45.7 45.7 0 0 1-36.9-.7 17.2 17.2 0 0 1-7.1-6.2l-1.1-2.5M267.3 314.1l-.4 2.5M267.3 314.1a12.5 12.5 0 0 1-4.5 9.7 35.3 35.3 0 0 1-20.5 8 39.8 39.8 0 0 1-25.7-5.4l-2.1-1.7-2-2.4M268 317.4a13.8 13.8 0 0 1-4.5 8.6 33.8 33.8 0 0 1-19 8.1 47.5 47.5 0 0 1-20.8-1.6M268 315.8a13.2 13.2 0 0 1-1 7.1M274 317.3a13.8 13.8 0 0 1-4.7 14 41.6 41.6 0 0 1-23.3 9.4l-5.8 .4"/>
<path d="M274.4 319.7v.9M203.5 320.8l.3 25.9M203.6 320.7a14.8 14.8 0 0 0 5.4 10.8l4.5 3.4M210.4 320.1a13.7 13.7 0 0 0 7.2 10.5 43.3 43.3 0 0 0 30.4 4.7 29.3 29.3 0 0 0 16.5-8.1 13.8 13.8 0 0 0 2.8-4.9M214.5 335.5a50.9 50.9 0 0 0 24.3 5.6M216.9 321.5a36 36 0 0 0 23.8 6.5 38.1 38.1 0 0 0 17.2-4.4M219.8 323.5l2.9 1.5M231.7 330.8l-.1 .1M232.6 330.2l-.8 .5M257.9 323.7l-4.1 1.9M258.1 323.5l-.2 .2M262.3 320.4a28.4 28.4 0 0 1-16 7.5 41.8 41.8 0 0 1-25.4-3.5 20.6 20.6 0 0 1-5.2-3.9"/>
<path d="M265.1 322.7a25.3 25.3 0 0 1-12.8 8.6 46.1 46.1 0 0 1-31.3-.8l-2.6-1.4-.1 1.1 5.3 2.3M266 323v.6l.9-.6M266.9 322.7h-.7M267 322.7v.1M274.4 320.6v.9M274.4 320.6a14.4 14.4 0 0 1-5.4 10.9 42.3 42.3 0 0 1-23.8 9.3M274.4 320.8l-.2 25.9M203.8 346.8a14.7 14.7 0 0 0 3.5 7.9l1.3 1.5a38.6 38.6 0 0 0 21.1 9.5l3.5 .4 4.3 .3 5.7-.1 4.9-.6a47.3 47.3 0 0 0 13.2-4 24 24 0 0 0 11.6-10.5l.9-2.5 .4-1.9"/>
</g>
<g fill="#000">
<circle cx="211.3" cy="310.9" r=".19"/>
<circle cx="211.8" cy="312.1" r=".19"/>
<circle cx="266.2" cy="309.6" r=".19"/>
<circle cx="266.2" cy="312.2" r=".19"/>
<circle cx="266.9" cy="310.1" r=".19"/>
<circle cx="267" cy="310.2" r=".19"/>
<circle cx="267" cy="310.1" r=".19"/>
<circle cx="268" cy="315.8" r=".19"/>
<circle cx="231.6" cy="330.9" r=".19"/>
<circle cx="231.6" cy="331" r=".19"/>
<circle cx="231.7" cy="330.8" r=".19"/>
<circle cx="231.7" cy="331" r=".19"/>
<circle cx="231.8" cy="331" r=".19"/>
<circle cx="266.9" cy="322.7" r=".19"/>
<circle cx="266.9" cy="323" r=".19"/>
<circle cx="267" cy="322.7" r=".19"/>
<circle cx="267" cy="322.9" r=".19"/>
<circle cx="267" cy="322.8" r=".19"/>
</g>
<g font-size="7" fill="#f00">
<text x="15.6" y="39.9">CORTE A-A</text>
<text x="180" y="104.9">B</text>
<text x="244.1" y="179.9">DETALLE B</text>
<text x="258.1" y="187.4">5:1</text>
<text x="17.2" y="315.2">A</text>
<text x="186.8" y="315.2">A</text>
</g>
<g font-size="5.6" fill="#00f">
<text x="159.5" y="397">TARRO T-22 SVR SAN</text>
<text x="174.8" y="404.6">1714 / 0 / 1</text>
</g>
<text font-size="4.9" fill="#00f" x="108.1" y="403.6">2:1</text>
<g font-size="4.2" fill="#f00">
<text x="107.6" y="395.6">Esc.</text>
<text x="116.5" y="395.5">Tol.</text>
</g>
<text font-size="4.2" fill="#00f" x="116.1" y="403.4">±0.2</text>
<g font-size="3.9" fill="#f00">
<text x="97.9" y="49.4">O 70,55</text>
<text x="97.6" y="56.9">O 57,64</text>
<text x="97.6" y="62.4">O 54,03</text>
<text x="97.6" y="68.4">O 50,82</text>
<text x="197.1" y="183.9">O 57,64</text>
<text x="193.3" y="189.3">O 54,03</text>
</g>
<g font-size="3.5" fill="#f00">
<text x="36.8" y="70.1" transform="rotate(-90 36.8 70.1)">2,5</text>
<text x="218.6" y="76.8">ROSCA</text>
<text x="218.6" y="80.5">Paso 6</text>
<text x="218.6" y="84.3">3 entradas</text>
<text x="24.8" y="91.2" transform="rotate(-90 24.8 91.2)">9,37</text>
<text x="178.8" y="92.3" transform="rotate(-47 178.8 92.3)">R 1</text>
<text x="76.9" y="114.7">1v</text>
<text x="17.4" y="125.1" transform="rotate(-90 17.4 125.1)">42,09</text>
<text x="120.8" y="124.8" transform="rotate(85 120.8 124.8)">R 110,45</text>
<text x="193.1" y="120.1" transform="rotate(-90 193.1 120.1)">36,46</text>
<text x="65.5" y="126.8">1.5v</text>
<text x="141.6" y="131.8" transform="rotate(46 141.6 131.8)">R 2</text>
<text x="24.8" y="134.6" transform="rotate(-90 24.8 134.6)">32,72</text>
<text x="179.2" y="165.1" transform="rotate(44 179.2 165.1)">R 1</text>
<text x="110.7" y="187.9" transform="rotate(-90 110.7 187.9)">R 587,01</text>
<text x="199.7" y="206.9" transform="rotate(20 199.7 206.9)">R 0,18</text>
<text x="230.3" y="205.4" transform="rotate(-47 230.3 205.4)">R 0,35</text>
<text x="236.9" y="213.4" transform="rotate(67 236.9 213.4)">45°</text>
<text x="199.4" y="218.1" transform="rotate(6 199.4 218.1)">R 0,8</text>
<text x="252" y="221.7" transform="rotate(-90 252 221.7)">2,5</text>
<text x="236.2" y="233.8" transform="rotate(-13 236.2 233.8)">R 0,2</text>
<text x="209.6" y="238.1" transform="rotate(-90 209.6 238.1)">50°</text>
<text x="202.6" y="242.7" transform="rotate(-90 202.6 242.7)">1</text>
<text x="237.9" y="240.4">0,8</text>
<text x="270.1" y="254" transform="rotate(-49 270.1 254)">R 1</text>
</g>
<text font-size="3.5" x="263.6" y="366.3">ESCALA 1:1</text>
<g font-size="2.8" fill="#f00">
<text x="107.5" y="377.4">NºPieza</text>
<text x="137.7" y="377.6">Denominación</text>
<text x="178.1" y="377.4">Cant.</text>
<text x="185.8" y="377.4">Dimensiones en limpio</text>
<text x="219.4" y="377.4">Material</text>
<text x="235.7" y="377.4">Tratamiento</text>
<text x="263.8" y="377.6">Referencia</text>
<text x="135.1" y="381.7">Nombre</text>
<text x="160.8" y="381.5">Fecha</text>
<text x="177.8" y="381.6">Material figura</text>
<text x="228.3" y="381.6">Nº de molde</text>
<text x="108" y="385.6">Dibujado</text>
<text x="108" y="389.5">Comprobado</text>
<text x="177.8" y="385.5">Contracción</text>
<text x="177.8" y="389.6">Peso figura</text>
<text x="228.3" y="389.7">Referencia cliente</text>
<text x="228.3" y="385.6">Cantidad de figuras</text>
<text x="116.4" y="409.1">Ref. CAD:1714-0-1-PZA_20210119_TARRO-T-22_SVR_SAN.dft</text>
</g>
<g font-size="2.8" fill="#00f">
<text x="111.7" y="373.4">--</text>
<text x="147.2" y="373.4">-</text>
<text x="180.7" y="373.4">-</text>
<text x="199.7" y="373.3">-</text>
<text x="223.7" y="373.4">-</text>
<text x="242.7" y="373.4">-</text>
<text x="269.9" y="373.4">-</text>
<text x="209.3" y="381.6">SAN</text>
<text x="265.4" y="381.6">M-1714</text>
<text x="135.8" y="385.6">E.V.</text>
<text x="137.5" y="389.6">--</text>
<text x="157.6" y="385.5">19/01/2021</text>
<text x="163.7" y="389.6">--</text>
<text x="211" y="389.6">--</text>
<text x="211.2" y="385.6">--</text>
<text x="269.2" y="389.7">--</text>
<text x="269.9" y="385.6">-</text>
</g>
<text font-size="2.8" x="107.1" y="409.1">DinA</text>
<text font-size="1.7" x="188.2" y="409.3">3</text>
</svg>
